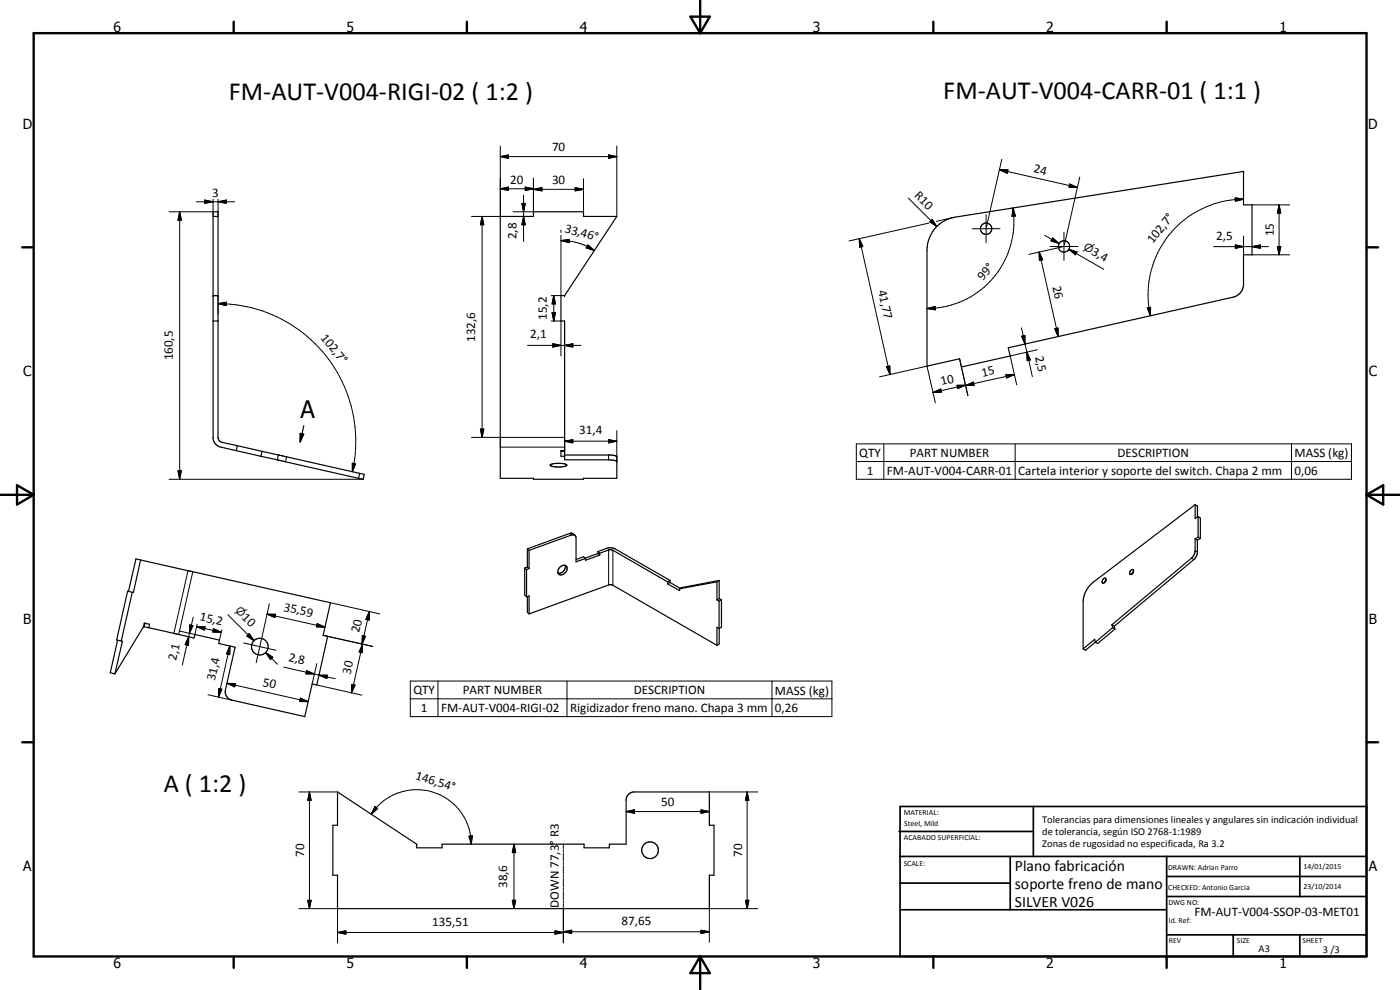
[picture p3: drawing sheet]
<svg xmlns="http://www.w3.org/2000/svg" width="420mm" height="297mm" viewBox="0 0 420 297" stroke-linecap="round" stroke-linejoin="round" font-family="sans-serif">
<g fill="none" stroke="#000" stroke-width=".35">
<path d="M64 64.9h1.4M280.9 68.2a10.3 10.3 0 0 1 5.8-3l86.5-13.8v10.1h2.5v15h-2.5v9.2a4.1 4.1 0 0 1-3.1 3.5l-67.5 15.2 .6 2.4-14.7 3.3-.5-2.4-9.8 2.2v-34.8a10.5 10.5 0 0 1 2.7-6.9zM64 96.3h1.4M64 88.7h1.4M71.2 133.7l-4.9-1.1-.6-.5-.3-.9v-67.7h-1.4v68.2a3 3 0 0 0 2.3 2.5l12 2.7M71.2 133.7l-.3 1.5M71.2 133.7l7.4 1.7M78.3 136.9l4.9 1.1M78.6 135.4l-.3 1.5M78.6 135.4l5 1.1M83.2 138l24.4 5.5M83.6 136.5l24.3 5.5"/>
<path d="M83.6 136.5l-.4 1.5M90.1 130l1 .3-1 2.3zM91.2 127.7l-1.1 4.9M165.2 139.4h.1a7.6 7.6 0 0 1 4.8 0l-.1 .3a7 7 0 0 1-3.7 .3 .86 .86 0 0 1-1.1-.6zM168.3 135.4h1.1v2.6h13.6l1.3 .1 .8 .4M169.4 136.5h13.9l1.6 .3 .2 .2v6.5h-10v.3h-15v-.3h-10v-78.6h10v-1.4h15v1.4h10l-15.7 23.8h-1.1v7.6h1.1v38.9h-1.1v1.7h1.1M107.9 142l1.4 .3-.3 1.5-1.4-.3M107.9 142l-.3 1.5M358.7 151.4l-30.6 23.3a7.8 7.8 0 0 0-3 5.8v14.2M358.7 151.4l.7 .4v3.3M358.7 151.4v4.1l.9-.5M359.6 155v6.2"/>
<path d="M359.6 155l.6 .4v6.1M39.7 177.7l-1.4-.3-3.3 14.6 1.4 .3M39.7 177.7l-3.3 14.6M42.2 168l57 12.8-2.2 9.8 1.3 .3-3.2 14.6-1.4-.3-2.2 9.8-22-4.9a2.56 2.56 0 0 1-1.9-3l3-12.9-5-1.1 .3-1-7.4-1.7-.3 1-13.5-3.1M42.2 168l-1.4-.3-2.2 9.8M42.2 168l-2.2 9.8-.3-.1M157.5 170.4v8.2l.5 .5M157.5 170.4l.5 .5M158 179.1l.8-.3v5.4M158 170.9v8.2M158.3 164.7v5.4M158.3 179v4.7l.5 .5"/>
<path d="M158.3 164.7l.5 .4M158.3 170.1l-.8 .3M158.3 170.1l.5 .5M158.8 165.1v5.5M158.8 170.6l-.8 .3M168 170.2a1.23 1.23 0 0 1 1.1-.7 1.23 1.23 0 0 1 1.1 .7 1.83 1.83 0 0 1-2.6 2l-.2-.9zM169.6 169.6a2.01 2.01 0 0 1-2.1 2.4M172.5 160.7l.4 .5v7.4l2.8-1M172.5 160.7l-.3-.3-.7 .1-12.7 4.6M172.6 160.7l-.7-.6-.7-.1-12.9 4.7M175.7 167.6l-.5-.6-2.3 .9M179.4 165.5l3-1.1 1-.1 1 .2 16.7 9.7"/>
<path d="M179.4 165.5l.6 .5M179.4 166.1l-3.8 1.4M179.4 165.5v.6M179.4 166.1l.6 .4M180 166l3.1-1.1 .8 .2 16.5 9.5M180 166v.5M180 166.5l-4.3 1.6v-.5M200.4 174.6v.6M200.4 175.2l3.6 2v-.5M201.1 174.2l-.7 .4M201.1 174.8l-.7 .4M201.1 174.2v.6"/>
<path d="M201.1 174.8l3.1 1.7M215.2 174.6l-11.2 2.1M215.2 174.6v5.4M215.8 174.2l-11.1 2.1-.7 .4M215.8 174.2l-.6 .4M215.8 174.2v5.4M215.8 179.6l.7 .4M215.8 179.6l-.6 .4M331.2 173.7l.3-.2a.77 .77 0 0 1 .4 .8 .77 .77 0 0 1-.6 .6 .44 .44 0 0 1-.6-.1 .44 .44 0 0 1 .1-.6zM331.9 174l-.4 .9M339.3 171.2l.6-.3a.83 .83 0 0 1 .2 1 .83 .83 0 0 1-1 .4l-.1-.3zM340.2 171.4l-.4 .9"/>
<path d="M358.7 161.7l-.1 4.2-.8 1.4-24.1 20.2M358.7 161.7l.7 .4M359.4 162.1l-.1 4.1-.8 1.5-24.1 20.2M359.6 161.2l-.9 .5M359.6 161.2l.6 .3M360.2 161.5l-.8 .6M35.3 192.1l-2.2 9.7 1.4 .4M36.4 192.3l.3 .1-2.2 9.8M43.5 187l-.2 1 1.4 .3M44.7 188.3l.2-1-1.6-.4-.2 1.1-8.6 14.2M158.8 184.2l24.1-8.8h.6l31.7 18.2M215.2 180l.6 .4"/>
<path d="M215.8 188.6l-.6-.4v5.4M215.8 180.4v8.2M215.8 188.6v4.6l-.6 .4M216.5 180v8.2l-.7 .4M216.5 180l-.7 .4M328.7 192.7l-.2-.9-3.4 2.9M328.7 192.7l-2.9 2.4-.7-.4M333.7 187.5l.2 .8M333.7 187.5l.7 .4M333.9 188.3l-5.2 4.4M333.9 188.3l.7 .5M334.4 187.9l.2 .9"/>
<path d="M334.6 188.8l-5.2 4.3-.7-.4M101.3 237.6l23.7 15.7v1.1h7.7v-1.1h42.6v1.1h7.6v-1.1h5v-13.5a2.53 2.53 0 0 1 2.1-2.2h22.9v10h1.4v15h-1.4v10h-111.6v-10h-1.4v-15h1.4z"/>
<circle cx="296" cy="68.6" r="1.7"/>
<circle cx="319.3" cy="73.9" r="1.71"/>
<circle cx="78" cy="194" r="2.49"/>
<circle cx="195.1" cy="255.1" r="2.51"/>
</g>
<g fill="none" stroke="#000" stroke-width=".3">
<path d="M64 59.8v5.1M65.4 59.8v5.1M150.1 56.6l2.5-.5v1zM150.1 47l2.5-.5v1zM150.1 56.6h10M150.1 43.8v21.1h-8.6M150.1 47h35M157.1 58.5v14M157.6 56.1l2.5 .5-2.5 .5zM160.1 56.8l2.5-.5v1zM160.1 56.8h15M160.1 53.5v11.4"/>
<path d="M172.6 56.3l2.5 .5-2.5 .5zM175.1 53.6v9.9M182.6 46.5l2.5 .5-2.5 .5zM185.1 43.8v21.1M272.6 59.4l8.5 8.5M300 50.9l2.5 .1-.2 1zM300 50.9l23.4 5.4M300.6 47.8l-4.6 20.4M321 55.2l2.4 1.1-2.6-.1zM324.1 53.1l-4.7 20.4M370.7 59.4l2.5 .4-2.5 .6zM373.2 59.8a28.6 28.6 0 0 0-27.9 34.9"/>
<path d="M50.7 63.5h13.3M53.9 63.5l.5 2.5h-1zM53.9 63.5v80.3M59 60.5h11.4M61.4 60l2.6 .5-2.6 .5zM65.4 60.5l2.5-.5v1zM144.7 64.9l.5 2.5h-1zM144.7 64.9v66.3M154 63.5h6.1M156.6 61h1l-.5 2.5zM157.1 64.9l.5 2.5h-1zM168.3 72.2l2.6-.4-.1 1z"/>
<path d="M168.3 72.2a18 18 0 0 1 10.1 3M168.3 69v.8M168.3 70.6v18.1h-2.9M176.4 73.5l2 1.7-2.5-.8zM257.9 71.6l1 2.4-.9 .2zM257.9 71.6l9.2 40.8M278.8 66.9l-24 5.4M279.7 65.8l1.4 2.1-2.1-1.4zM286 65.3l-5 1.1M291.7 68.6h8.4M295.9 64.4v8.4M304 62.4l.7 2.5h-1z"/>
<path d="M304 62.4a26.1 26.1 0 0 1-25.8 30.2M311.9 75.6l1 2.3-1 .2zM311.9 75.6l5.7 25.4M313.5 70.6l4.4 2.5M315.1 74h8.4M315.9 71.4l2 1.7-2.5-.8zM318.9 74l-10.1 2.3M319.3 69.7v8.4M320.8 74.8l2.4 .8-.5 .9zM320.8 74.8l2.2 1.2M320.8 74.8l10.4 6M364.2 74h16.5"/>
<path d="M370.7 73.5l2.5 .5-2.5 .5zM373.2 70.8v5.7M375.7 74l2.5-.5v1zM375.7 76.5h11.3M375.7 61.5h11.3M383.4 74h1l-.5 2.5zM383.9 61.5l.5 2.4h-1zM383.9 61.5v15M65.4 91.1l2.6-.4-.1 1zM65.4 91.1a41.3 41.3 0 0 1 40.3 50.4M65.4 88.7v5.6M165.4 96.3h2.9v10.5"/>
<path d="M165.7 93.8h1l-.5 2.5zM166.2 88.7l.5 2.5h-1zM166.2 88.7v7.6M278.2 92.6l2.5-.7v1.1zM306.5 98.3l1.1 5M316.6 98.7l.9-.3 .1 2.6zM344.3 92.4l1-.2v2.5zM158.3 103.6h16.1M165.9 103.1l2.4 .5-2.4 .5zM169.4 103.6l2.5-.5v1zM264 113.1l14.2-3.2 2.5 11M266.1 110l.9-.2 .1 2.6z"/>
<path d="M280 117.8l2.4-1.1 .1 1zM287.2 115.6h2.6l-2.4 1zM288 107.7l2.5 11M288.5 110.1l2 8.7M289.8 115.7l2.3-1.1 .2 1zM289.8 115.6l-9.8 2.2M301.9 112.4h2.5l-2.3 1zM304.4 112.4l-14.6 3.3M306.6 100.9l1-.2v2.6zM307.6 103.3l.6 2.4M308.2 105.7l1 2.3-.9 .2zM308.2 105.7l1.6 7.3"/>
<path d="M311.3 104.9l-8.1 1.9 1.9 8.7M86 137.1l-.3 1.5M105.7 139l1 .2-1 2.3zM141.5 131.2h27.9v4.4M144.2 128.7h1l-.5 2.5zM150.1 134.2h19.3M169.4 132.4l2.5-.5v1zM169.4 132.4h15.7M182.6 131.9l2.5 .5-2.5 .5zM182.6 136.5v1.5M185.1 129.2v9.4M257 133.2h148.6v10.6h-148.6z"/>
<path d="M257 138.5h148.6M265.2 133.2v10.6M304.7 133.2v10.6M387.6 133.2v10.6M50.7 143.8h58.3M53.4 141.3h1l-.5 2.5zM56.4 171.2l-4.2 18.8M57.9 171.5l-4.3 18.9M170.9 160.1l.6 .4M182.7 165v10.5M183.9 165.1v10.5M357.6 167.5l.7 .4"/>
<path d="M358.7 165.3l.7 .4M56.6 191.1v2.5l-1-.2zM56.6 191.1l-1.9 8.4M56.8 190l-.2 1.1M56.9 187.5l1 .2-1.1 2.3zM58 185.2l-1.2 4.8M59 188l2.5 .1-.2 1zM59 188l7.4 1.7M59.2 187.3l-.7 3.1-4.7-1.1M64.1 188.6l2.3 1.1h-2.5zM66.6 189l-.7 3.1M68.4 184.4l7.8 7.8"/>
<path d="M69 193.8l-.1 2.6-.9-.2zM69 193.8l-3.4 15.4M73.1 192.9l9.7 2.2M74.5 190.5l1.7 1.7M74.8 190.1l1.4 2.1-2.1-1.4zM79.7 195.8l2.2 1.4-.7 .7zM79.7 195.8l3.6 3.5M80.2 184.3h2.5l-.2 1zM80.2 184.3l17.3 3.9M80.8 181.1l-3.9 17.8M95.1 199.1l-1.4 6.1M95.2 187.1l2.3 1.1-2.5-.1z"/>
<path d="M97 190.6l14.9 3.4M99.2 180.8l14.7 3.4M108.7 190.7l1 .2-1 2.4zM108.8 193.3l-.1 2.5-.9-.2zM108.8 193.3l-3.3 14.6M110.9 183.5l-.1 2.6-1-.3zM110.9 183.5l-2.2 9.8M62.4 208.4l7.1 1.7M65.6 206.6l1 .2-1 2.4zM68.1 205l2.5 .1-.2 1zM68.1 205l24.4 5.5M85.2 200.2l9.1 2"/>
<path d="M90.2 209.5l2.3 1h-2.6zM92 201.2l2.3 1h-2.5zM94.3 202.2l1.4 .4M95.1 205.5l13.5 3.1M95.7 202.6h2.6l-.2 1zM95.7 202.6l4.9 1M105.6 205.4l.9 .2-1 2.3zM123.1 204.3h126.6v10.7h-126.6zM123.1 209.7h126.6M131.4 204.3v10.7M170.2 204.3v10.7M231.7 204.3v10.7"/>
<path d="M89.7 237.6h11.6M92.9 237.6l.5 2.5h-1zM92.9 237.6v35M212.9 237.6h14.5M224.2 237.6l.5 2.5h-1zM224.2 237.6v35M111.4 244.3a16.4 16.4 0 0 1 18.4-6.7 16.4 16.4 0 0 1 11.6 15.7M112.6 242l.7 .6-1.9 1.7zM140.7 250.9l1.1-.1-.4 2.5zM154.3 253.3l.5 2.5h-1.1zM154.3 253.3v19.3M169.1 253.3v1.3"/>
<path d="M169.1 254.9v.7M169.1 255.9v2.5M169.1 258.8v.6M169.1 259.8v2.5M187.9 243.5l2.5-.5v1zM187.9 243.5h25M210.4 243l2.5 .5-2.5 .5zM89.7 272.6h11.6v10.4M92.4 270.1h1l-.5 2.5zM101.3 279.8l2.5-.5v1zM101.3 279.8h67.8M153.7 270.1h1.1l-.5 2.5z"/>
<path d="M166.6 279.3l2.5 .5-2.5 .5zM169.1 279.6l2.5-.5v1zM169.1 262.6v.7M169.1 263.6v2.6M169.1 266.5v.6M169.1 267.5v2.5M169.1 270.3v.7M169.1 271.3v11.7M169.1 279.6h43.8M210.4 279.1l2.5 .5-2.5 .5zM223.7 270.1h1l-.5 2.5zM227.4 272.6h-14.5v10.1"/>
</g>
<g fill="#000">
<circle cx="64" cy="88.7" r=".18"/>
<circle cx="65.4" cy="88.7" r=".18"/>
<circle cx="169.4" cy="88.7" r=".18"/>
<circle cx="204" cy="176.7" r=".18"/>
<circle cx="204.7" cy="176.3" r=".18"/>
<circle cx="43.1" cy="188" r=".18"/>
<circle cx="125" cy="253.3" r=".18"/>
</g>
<g fill="none" stroke="#000" stroke-width=".71">
<path d="M10.1 9.9h400v277.1h-400zM70.1 6.5v3.4M140.1 6.5v3.4M207.2 5h5.8l-2.9 4.9zM210.1 0v9.9M280.1 6.5v3.4M350.1 6.5v3.4M6.7 74.2h3.4M410.1 74.2h3.5M.1 148.5h10M5.1 145.6l5 2.9-5 2.9zM410.1 148.5h10"/>
<path d="M410.1 148.5l5-2.9v5.8zM6.7 222.7h3.4M410.1 222.7h3.5M70.1 287v3.4M140.1 287v3.4M210.1 287v10M210.1 287l2.9 5h-5.8zM280.1 287v3.4M350.1 287v3.4"/>
</g>
<g fill="none" stroke="#000" stroke-width=".51">
<path d="M269.8 249.5h40.3M270.1 242h140v45h-140zM270.1 257h140M303.2 257v16M310.1 242v15M350.1 257v30M390.1 257v12M270.1 265h33.1M270.1 273h80M350.1 269h60M350.1 263h60M350.1 280.5h60"/>
<path d="M370.1 280.5v6.5M390.1 280.5v6.5"/>
</g>
<g fill="#000">
<path d="M150.1 56.6l2.5-.5v1zM150.1 47l2.5-.5v1zM157.6 56.1l2.5 .5-2.5 .5zM160.1 56.8l2.5-.5v1zM172.6 56.3l2.5 .5-2.5 .5zM182.6 46.5l2.5 .5-2.5 .5zM300 50.9l2.5 .1-.2 1zM321 55.2l2.4 1.1-2.6-.1zM53.9 63.5l.5 2.5h-1zM61.4 60l2.6 .5-2.6 .5zM65.4 60.5l2.5-.5v1zM144.7 64.9l.5 2.5h-1z"/>
<path d="M156.6 61h1l-.5 2.5zM157.1 64.9l.5 2.5h-1zM168.3 72.2l2.6-.4-.1 1zM176.4 73.5l2 1.7-2.5-.8zM257.9 71.6l1 2.4-.9 .2zM279.7 65.8l1.4 2.1-2.1-1.4zM304 62.4l.7 2.5h-1zM311.9 75.6l1 2.3-1 .2zM315.9 71.4l2 1.7-2.5-.8zM320.8 74.8l2.4 .8-.5 .9zM370.7 59.4l2.5 .4-2.5 .6zM370.7 73.5l2.5 .5-2.5 .5z"/>
<path d="M375.7 74l2.5-.5v1zM383.4 74h1l-.5 2.5zM383.9 61.5l.5 2.4h-1zM65.4 91.1l2.6-.4-.1 1zM165.7 93.8h1l-.5 2.5zM166.2 88.7l.5 2.5h-1zM278.2 92.6l2.5-.7v1.1zM316.6 98.7l.9-.3 .1 2.6zM344.3 92.4l1-.2v2.5zM165.9 103.1l2.4 .5-2.4 .5zM169.4 103.6l2.5-.5v1zM266.1 110l.9-.2 .1 2.6z"/>
<path d="M280 117.8l2.4-1.1 .1 1zM287.2 115.6h2.6l-2.4 1zM289.8 115.7l2.3-1.1 .2 1zM301.9 112.4h2.5l-2.3 1zM306.6 100.9l1-.2v2.6zM308.2 105.7l1 2.3-.9 .2zM90.1 130l1 .3-1 2.3zM105.7 139l1 .2-1 2.3zM144.2 128.7h1l-.5 2.5zM169.4 132.4l2.5-.5v1zM182.6 131.9l2.5 .5-2.5 .5zM53.4 141.3h1l-.5 2.5z"/>
<path d="M56.6 191.1v2.5l-1-.2zM56.9 187.5l1 .2-1.1 2.3zM59 188l2.5 .1-.2 1zM64.1 188.6l2.3 1.1h-2.5zM69 193.8l-.1 2.6-.9-.2zM74.8 190.1l1.4 2.1-2.1-1.4zM79.7 195.8l2.2 1.4-.7 .7zM80.2 184.3h2.5l-.2 1zM95.2 187.1l2.3 1.1-2.5-.1zM108.8 193.3l-.1 2.5-.9-.2zM108.7 190.7l1 .2-1 2.4zM110.9 183.5l-.1 2.6-1-.3z"/>
<path d="M65.6 206.6l1 .2-1 2.4zM68.1 205l2.5 .1-.2 1zM90.2 209.5l2.3 1h-2.6zM92 201.2l2.3 1h-2.5zM95.7 202.6h2.6l-.2 1zM105.6 205.4l.9 .2-1 2.3zM92.9 237.6l.5 2.5h-1zM112.6 242l.7 .6-1.9 1.7zM140.7 250.9l1.1-.1-.4 2.5zM154.3 253.3l.5 2.5h-1.1zM187.9 243.5l2.5-.5v1zM210.4 243l2.5 .5-2.5 .5z"/>
<path d="M224.2 237.6l.5 2.5h-1zM92.4 270.1h1l-.5 2.5zM101.3 279.8l2.5-.5v1zM153.7 270.1h1.1l-.5 2.5zM169.1 279.6l2.5-.5v1zM223.7 270.1h1l-.5 2.5zM166.6 279.3l2.5 .5-2.5 .5zM210.4 279.1l2.5 .5-2.5 .5z"/>
</g>
<g font-size="7.9">
<text x="283.1" y="29.8">FM-AUT-V004-CARR-01 ( 1:1 )</text>
<text x="68.7" y="30.1">FM-AUT-V004-RIGI-02 ( 1:2 )</text>
<text x="49.1" y="237.7">A ( 1:2 )</text>
</g>
<text font-size="7.2" x="90.2" y="125.5">A</text>
<g font-size="4.7">
<text x="304.6" y="261.2">Plano fabricación</text>
<text x="304.6" y="266.6">soporte freno de mano</text>
<text x="304.6" y="272">SILVER V026</text>
</g>
<g font-size="4.2">
<text x="34" y="9.6">6</text>
<text x="104" y="9.6">5</text>
<text x="174" y="9.6">4</text>
<text x="244" y="9.6">3</text>
<text x="314" y="9.6">2</text>
<text x="384" y="9.6">1</text>
<text x="6.8" y="38.7">D</text>
<text x="410.6" y="38.7">D</text>
<text x="7" y="112.9">C</text>
<text x="410.8" y="112.9">C</text>
<text x="7" y="187.1">B</text>
<text x="410.8" y="187.1">B</text>
<text x="7" y="261.4">A</text>
<text x="410.8" y="261.4">A</text>
<text x="34" y="290.4">6</text>
<text x="104" y="290.4">5</text>
<text x="174" y="290.4">4</text>
<text x="244" y="290.4">3</text>
<text x="314" y="290.4">2</text>
<text x="384" y="290.4">1</text>
</g>
<g font-size="3.9">
<text x="165.7" y="45.4">70</text>
<text x="310.1" y="51.6" transform="rotate(13 310.1 51.6)">24</text>
<text x="63.7" y="59">3</text>
<text x="153.2" y="55.1">20</text>
<text x="165.7" y="55.3">30</text>
<text x="274.3" y="58.9" transform="rotate(45 274.3 58.9)">R10</text>
<text x="155.1" y="71.7" transform="rotate(-90 155.1 71.7)">2,8</text>
<text x="169.3" y="69.5" transform="rotate(17 169.3 69.5)">33,46°</text>
<text x="365" y="71.9">2,5</text>
<text x="382.3" y="71" transform="rotate(-90 382.3 71)">15</text>
<text x="327.4" y="76.1" transform="rotate(30 327.4 76.1)">3,4</text>
<text x="346" y="73.3" transform="rotate(-51 346 73.3)">102,7°</text>
<text x="263.5" y="87.2" transform="rotate(77 263.5 87.2)">41,77</text>
<text x="295" y="84.3" transform="rotate(-49 295 84.3)">99°</text>
<text x="315.8" y="86" transform="rotate(77 315.8 86)">26</text>
<text x="96.1" y="101.3" transform="rotate(51 96.1 101.3)">102,7°</text>
<text x="159.1" y="101.6">2,1</text>
<text x="164.2" y="96" transform="rotate(-90 164.2 96)">15,2</text>
<text x="142.6" y="102.6" transform="rotate(-90 142.6 102.6)">132,6</text>
<text x="310.6" y="107" transform="rotate(77 310.6 107)">2,5</text>
<text x="51.9" y="108.2" transform="rotate(-90 51.9 108.2)">160,5</text>
<text x="294.8" y="113" transform="rotate(-13 294.8 113)">15</text>
<text x="282.6" y="115.6" transform="rotate(-13 282.6 115.6)">10</text>
<text x="173.8" y="130.3">31,4</text>
<text x="257.9" y="137.2">QTY</text>
<text x="273" y="137.1">PART NUMBER</text>
<text x="335.4" y="137.2">DESCRIPTION</text>
<text x="388.5" y="137.2">MASS (kg)</text>
<text x="260.1" y="142.5">1</text>
<text x="266.2" y="142.5">FM-AUT-V004-CARR-01</text>
<text x="305.6" y="142.5">Cartela interior y soporte del switch. Chapa 2 mm</text>
<text x="388.5" y="142.5">0,06</text>
<text x="72.4" y="185.4" transform="rotate(45 72.4 185.4)">10</text>
<text x="85" y="183.2" transform="rotate(13 85 183.2)">35,59</text>
<text x="59.8" y="186.1" transform="rotate(13 59.8 186.1)">15,2</text>
<text x="107.8" y="190" transform="rotate(-77 107.8 190)">20</text>
<text x="52.9" y="198.3" transform="rotate(-77 52.9 198.3)">2,1</text>
<text x="86.4" y="198.3" transform="rotate(13 86.4 198.3)">2,8</text>
<text x="105.2" y="202.4" transform="rotate(-77 105.2 202.4)">30</text>
<text x="64.5" y="204.5" transform="rotate(-77 64.5 204.5)">31,4</text>
<text x="78.7" y="205.8" transform="rotate(13 78.7 205.8)">50</text>
<text x="124.1" y="208.3">QTY</text>
<text x="138.9" y="208.3">PART NUMBER</text>
<text x="190.2" y="208.3">DESCRIPTION</text>
<text x="232.6" y="208.4">MASS (kg)</text>
<text x="126.3" y="213.6">1</text>
<text x="132.4" y="213.6">FM-AUT-V004-RIGI-02</text>
<text x="171.1" y="213.7">Rigidizador freno mano. Chapa 3 mm</text>
<text x="232.6" y="213.6">0,26</text>
<text x="124.5" y="233.8" transform="rotate(17 124.5 233.8)">146,54°</text>
<text x="198.4" y="241.9">50</text>
<text x="167.8" y="251.2" transform="rotate(-90 167.8 251.2)">R3</text>
<text x="91.3" y="257.1" transform="rotate(-90 91.3 257.1)">70</text>
<text x="222.7" y="257.1" transform="rotate(-90 222.7 257.1)">70</text>
<text x="152.2" y="266.4" transform="rotate(-90 152.2 266.4)">38,6</text>
<text x="167.8" y="272.4" transform="rotate(-90 167.8 272.4)">DOWN 77,3°</text>
<text x="358.5" y="275">FM-AUT-V004-SSOP-03-MET01</text>
<text x="129.7" y="277.7">135,51</text>
<text x="186.5" y="277.5">87,65</text>
</g>
<g font-size="3.3">
<text x="324.9" y="74.7" transform="rotate(30 324.9 74.7)">n</text>
<text x="70.4" y="183.4" transform="rotate(45 70.4 183.4)">n</text>
</g>
<g font-size="3.1">
<text x="312.7" y="246.8">Tolerancias para dimensiones lineales y angulares sin indicación individual</text>
<text x="312.7" y="250.4">de tolerancia, según ISO 2768-1:1989</text>
<text x="312.7" y="254">Zonas de rugosidad no especificada, Ra 3.2</text>
<text x="377.7" y="285.6">A3</text>
<text x="397" y="285.9">3 /3</text>
</g>
<g font-size="2.4">
<text x="271.2" y="244.4">MATERIAL:</text>
<text x="271.3" y="252">ACABADO SUPERFICIAL:</text>
<text x="271.4" y="247.9">Steel, Mild</text>
<text x="271.2" y="259.7">SCALE:</text>
<text x="350.6" y="261">DRAWN: Adrian Parro</text>
<text x="391.2" y="260.6">14/01/2015</text>
<text x="350.6" y="267">CHECKED: Antonio Garcia</text>
<text x="391.2" y="266.7">23/10/2014</text>
<text x="350.6" y="271.4">DWG NO:</text>
<text x="350.8" y="276.9">Id. Ref:</text>
<text x="350.8" y="282.8">REV</text>
<text x="371.2" y="282.9">SIZE</text>
<text x="390.9" y="282.9">SHEET</text>
</g>
</svg>
